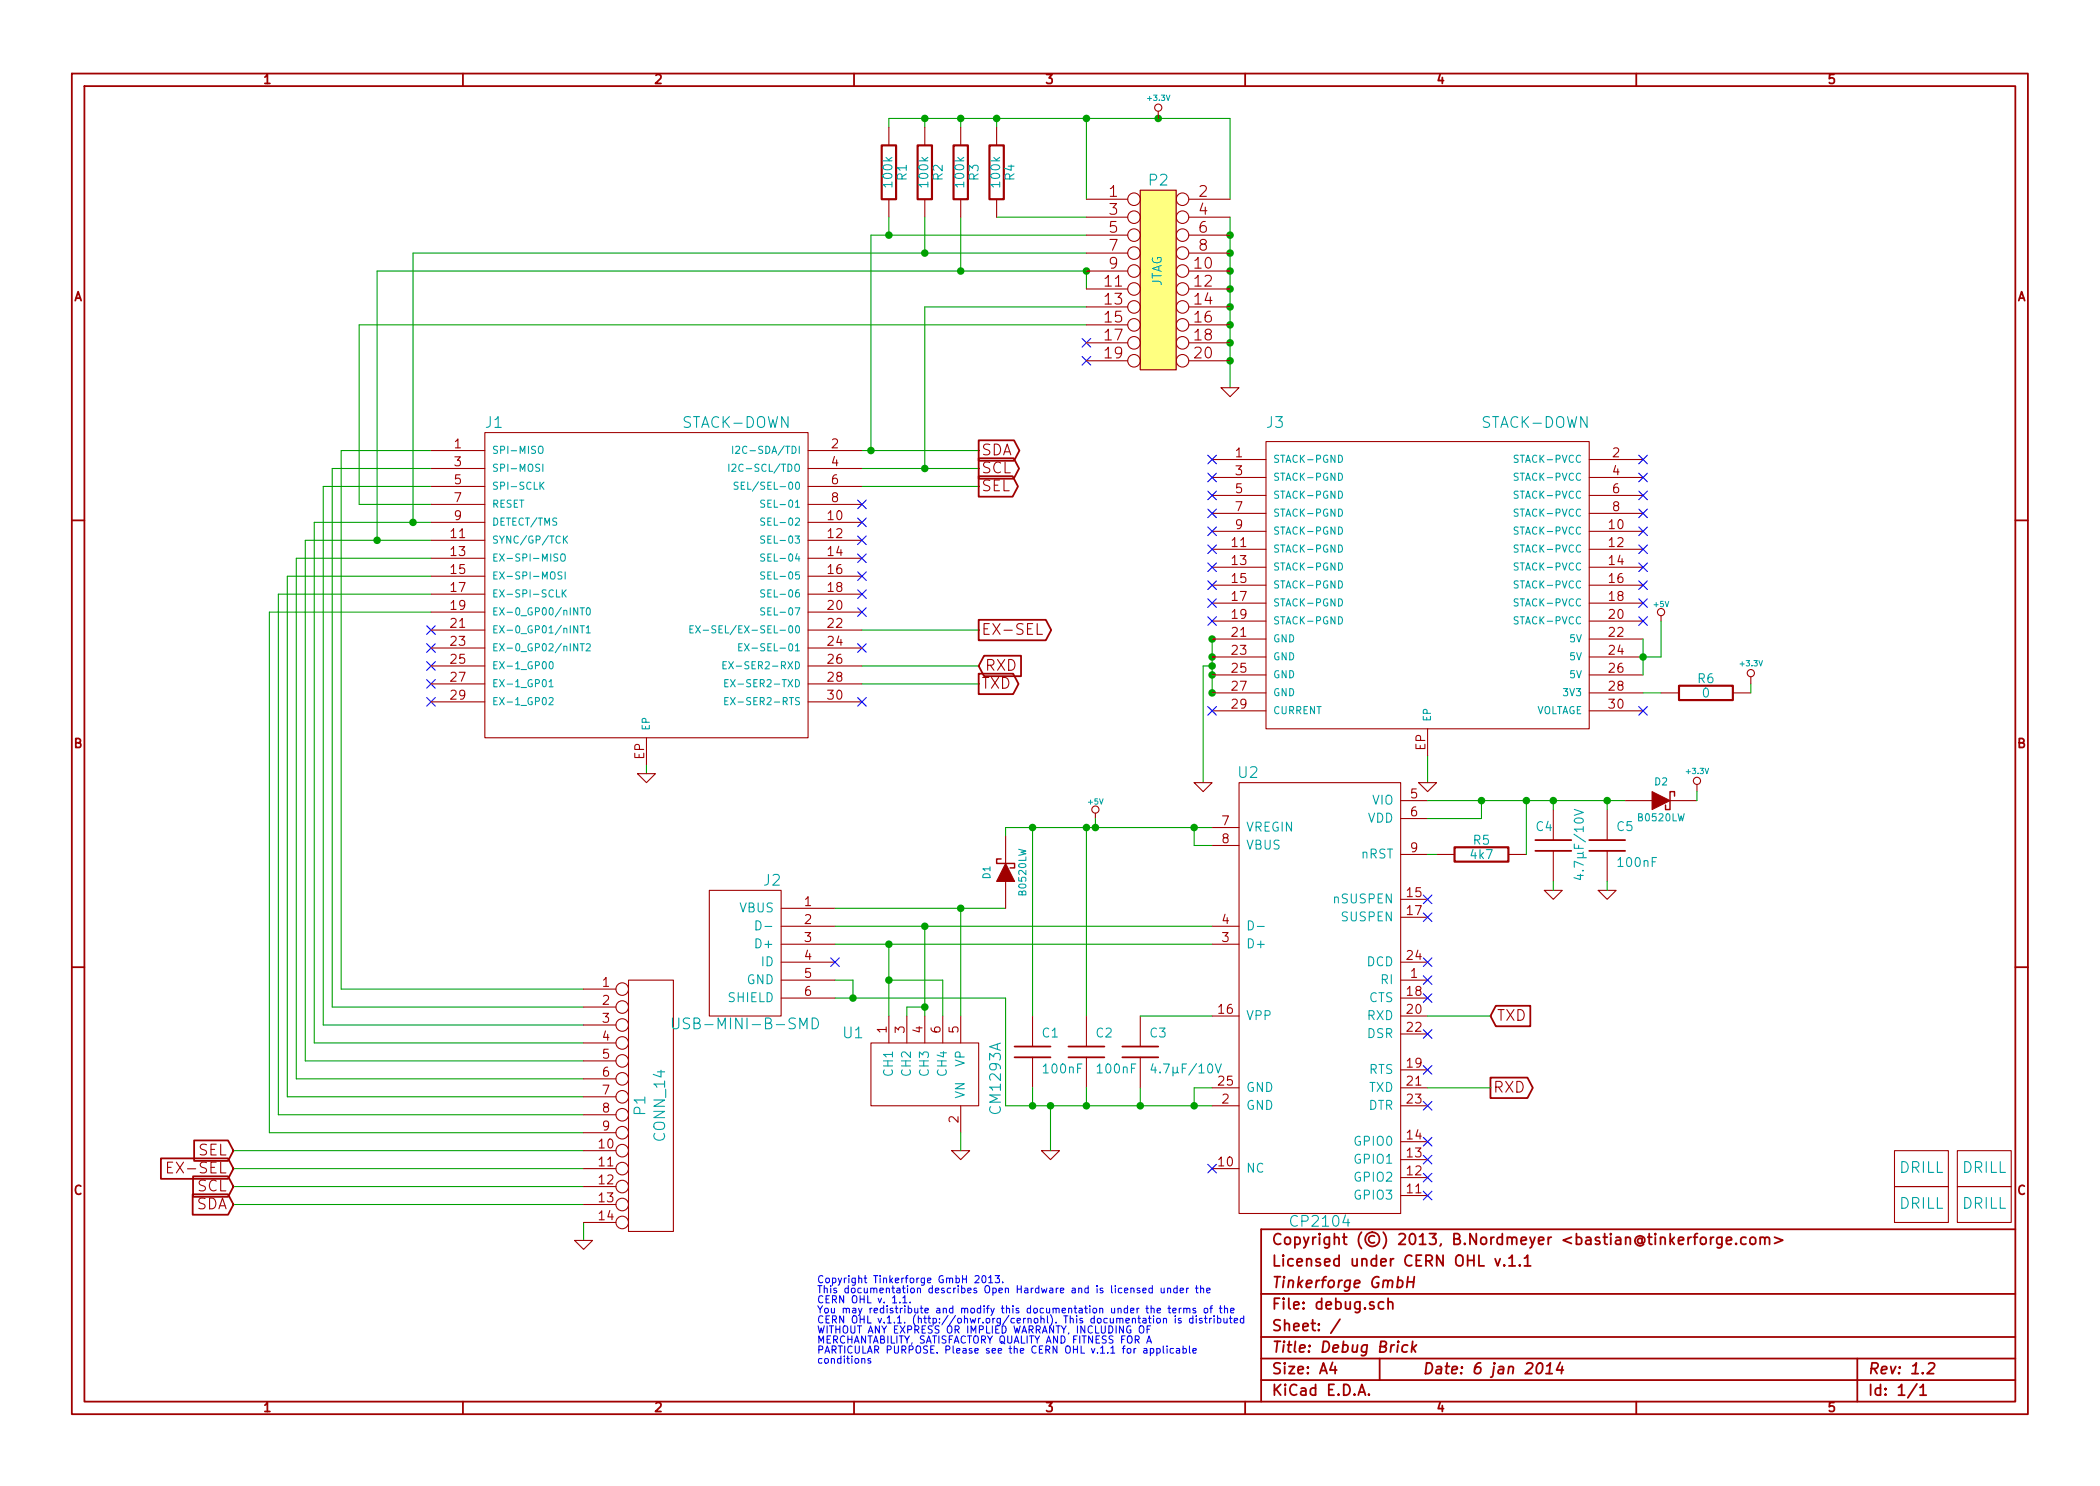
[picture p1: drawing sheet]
<svg xmlns="http://www.w3.org/2000/svg" width="297mm" height="210mm" viewBox="0 0 297 210" stroke-linecap="round" stroke-linejoin="round" font-family="sans-serif">
<g fill="none" stroke="#a00000" stroke-width=".25">
<path d="M10.2 10.4h276.6v189.7h-276.6zM11.9 12.2h273.2v186.1h-273.2zM65.5 10.4v1.8M120.8 10.4v1.8M176.1 10.4v1.8M231.4 10.4v1.8M10.2 73.6h1.7M138.4 67.4h4.8l.8 1.4-.8 1.5h-4.8zM138.4 64.8h5l.7 1.5-.7 1.4h-5zM138.4 62.3h5l.8 1.4-.8 1.5h-5zM285.1 73.6h1.7M138.4 87.7h9.5l.8 1.4-.8 1.5h-9.5z"/>
<path d="M138.4 95.3h4.9l.8 1.5-.8 1.4h-4.9zM139.2 92.8h5.2v2.9h-5.2l-.8-1.5zM217.2 118.9h5M224.8 118.9h5.1M10.2 136.8h1.7M217.2 120.4h5M224.8 120.4h5.1M285.1 136.8h1.7M143.5 149.6h5.1M143.5 148.1h5.1M151.1 149.6h5.1M151.1 148.1h5.1"/>
<path d="M158.7 149.6h5.1M158.7 148.1h5.1M210.8 152.5h5.3l.7 1.4-.7 1.5h-5.3zM211.6 142.3h4.9v2.9h-4.9l-.8-1.4zM22.8 163.9h9.5l.7 1.4-.7 1.5h-9.5zM27.3 169h5l.7 1.4-.7 1.5h-5zM27.3 166.4h5l.7 1.5-.7 1.4h-5zM27.5 161.4h4.8l.7 1.4-.7 1.5h-4.8zM211.5 178.1l.3 1 .4-1M212.8 179h.1l-.1 .1-.1-.1h.1v.1M213.4 178l.5-.4v1.5M213.4 179.1h.9"/>
<path d="M215 179v.1l-.1-.1h.1v.1M215.6 178l.5-.4v1.5M215.6 179.1h.9M239.2 175.1h-.3l-.1 .3M239.5 175.1h.6M240.1 174.5l-.3 .1-.1 .2v1.3M240.6 175.2a.42 .42 0 0 1 .4-.2 .42 .42 0 0 1 .3 .4v.4a.43 .43 0 0 1-.4 .3 .43 .43 0 0 1-.4-.3zM242 175.1v1M242.4 175.1h-.3l-.1 .3M243.6 175.1v1.2a.43 .43 0 0 1-.7 .2M243.6 175.1a.48 .48 0 0 0-.7 .1l-.1 .6a.48 .48 0 0 0 .8 .2M244.2 175.6l.7-.2v-.3h-.5l-.2 .2 .1 .7 .1 .1 .5-.1"/>
<path d="M245.6 175.9v.1v.1l-.1-.1 .1-.1v.2M247 175.1a.48 .48 0 0 0-.7 .1l-.1 .6a.48 .48 0 0 0 .8 .2M247.6 175.2a.42 .42 0 0 1 .4-.2 .42 .42 0 0 1 .3 .4v.4a.43 .43 0 0 1-.4 .3 .43 .43 0 0 1-.4-.3zM249 175.2a.38 .38 0 0 1 .6 .1v.8M249 175.1v1M249.6 175.3a.35 .35 0 0 1 .4-.3 .35 .35 0 0 1 .3 .3v.8M251 175.1l1.2 .4-1.2 .4M285.1 173.9h-106.7v24.4M65.5 198.3v1.8M120.8 198.3v1.8M176.1 198.3v1.8M178.4 183.1h106.7"/>
<path d="M178.4 189.2h106.7M178.4 195.3h106.7M178.4 192.2h106.7M188.5 192.8l-.4 1h1M188.8 193.3v1.1M189.5 186.7l-1.3 1.9M192.1 197.4l.5-1.5 .5 1.5M192.3 197h.7M193.6 197.3h.1l-.1 .1-.1-.1h.1v.1M195.1 192.2v3.1M195.7 184.3a.48 .48 0 0 0-.7 0v.6a.48 .48 0 0 0 .7 .2M196.3 184.3a.38 .38 0 0 1 .7 .1v.8"/>
<path d="M196.3 183.7v1.5M197.7 181.2l.2-.1 .4 .1 .1 .3v.4a.52 .52 0 0 1-.8 .2M197.7 190.3l-.1 1M197.8 189.8l-.1 .1h.1h.1l-.1-.1v.1M199.1 181.4h.9M199.1 190.4a.51 .51 0 0 0-.8 .2v.6a.53 .53 0 0 0 .7 0M199.2 180.6l-.2 1.6M199.8 189.8l-.2 1.5M199.9 190.7l.3 .6M200.1 180.6l-.2 1.6M200.4 190.3l-.7 .6M217.6 193a.35 .35 0 0 1 .3-.2 .35 .35 0 0 1 .3 .3 .87 .87 0 0 1-.6 1.3l-.2-.1a1.14 1.14 0 0 1 .2-1.3z"/>
<path d="M218.7 194.4h.9M218.8 193.3l.5-.5-.2 1.6M220.7 192.8l-.5 1h.9M221 193.3l-.1 1.1M231.4 198.3v1.8M262.7 192.2v6.1M271.1 195.8l-1.3 2M271.6 196.3l.4-.4v1.5M271.6 197.4h.9M272.8 193l.2-.2h.4a.32 .32 0 0 1 .2 .5l-.1 .2-.9 .9h.9"/>
</g>
<g fill="none" stroke="#00f" stroke-width=".15">
<path d="M123.1 192.2h-.2l-.1 .1v.2l.3 .1v.2h-.3M127.7 183.6l.3-.3v1M128.7 184.2v.1M137.9 180.6l.4-.1 .2 .1v.2l-.6 .7h.6M139 180.6l.2-.1a.59 .59 0 0 1-.1 1l-.1-.1-.1-.3zM139.9 180.8l.2-.3v1M140.8 180.5h.6l-.4 .4 .4 .1v.4l-.2 .1-.4-.1M141.8 181.4v.1M161.3 187.6h.3l.1 .2a.68 .68 0 0 1-.1 .8h-.3a.78 .78 0 0 1 0-1zM161.6 182.6l.5-.1v-.2h-.3l-.2 .1 .1 .5h.4M162.2 190l.3-1 .4 1M162.3 189.8h.5"/>
<path d="M162.7 191.4l.3 .1 .2-.2-.1-.5h-.4v1M162.7 187.6h-.4v1M162.8 185.2l.4-.1v.7M162.8 184.8v1M163 182.3h-.4l-.1 .1 .1 .5h.4M163 181.9v1M163.6 191.4l.3 .1 .2-.2-.1-.5h-.4v1M163.7 185.4l.5-.1-.1-.2h-.3l-.1 .1v.5h.4M163.7 186.6h.4v.4l-.1 .1h-.3l-.1-.1zM164.2 182.3l.1 .6h.2l.2-.1M164.5 190.4v.9l.2 .2M164.6 186.6h.3l.1 .6"/>
<path d="M164.6 186.5v.7M164.7 182.3v.6M165.1 190.4v.1M165.1 190.8v.7M165.2 182.3h.3l.1 .6M165.2 182.3v.6M165.2 185.1h.4M165.4 184.8v.8l.2 .2M165.9 185.4l.5-.1-.1-.2h-.3l-.1 .1v.5h.4M166 190.8h-.4l-.1 .2 .1 .4h.4M166.2 186.2v.1M166.2 186.5v.7"/>
<path d="M166.4 190.8h.4l.1 .7M166.5 182.3h-.4l-.1 .1 .1 .5h.4M166.5 181.9v1M166.8 185.1v.7M166.9 191l-.4 .1-.1 .1 .1 .3 .4-.1M166.9 182.6l.5-.1v-.2h-.3l-.2 .1 .1 .5h.4M167.1 186.6l-.3-.1-.1 .2v.1l.4 .1v.2h-.4M167.1 185.1h-.2l-.1 .2M167.3 190.8h.4l.1 .2-.1 .4h-.4M167.3 190.4v1.1M167.4 185.2l.4-.1 .1 .7M167.4 185.1v.7"/>
<path d="M167.8 182.3v.6M167.9 185.2l.1-.1h.2l.1 .7M168.1 182.3h-.2l-.1 .1M168.2 190.4v.9l.2 .2M168.7 186.6h-.4l-.1 .1 .1 .4h.4M168.7 191.1l.5-.1v-.2h-.3l-.2 .1 .1 .5h.4M168.7 186.2v1M169.1 182.3h.4M169.1 185.1h-.2l-.2 .1 .2 .2 .2 .1v.2h-.4M169.2 186.2v.1M169.2 186.5v.7M169.2 181.9v.9l.3 .1"/>
<path d="M169.8 182.3h.4l.1 .6M169.8 181.9v1M170 186.6l-.2-.1-.2 .2 .2 .2h.2v.2h-.4M170.4 186.5h.3M170.4 185.1l.4 .1v.4l-.1 .1h-.3l-.1-.1zM170.5 186.2v.8l.2 .2M170.7 182.6l.5-.1-.1-.2h-.3l-.1 .1v.5h.4M171.1 186.5v.7M171.1 185.1h.4M171.4 186.5l-.2 .1-.1 .1M171.5 184.8l-.2 .1v.9M171.7 186.2v.1"/>
<path d="M171.7 186.5v.7M172.2 186.6h.4l.1 .1-.1 .4h-.4M172.2 186.2v1M172.5 185.1h.3M172.6 184.8v.8l.2 .2M173.1 186.5l.1 .6 .2 .1 .2-.1M173.2 185.2l.4-.1v.7M173.2 184.8v1M173.6 186.5v.7M173.9 186.5h.4M174 186.2v.8l.3 .2M174.1 185.4l.4-.1v-.2h-.3l-.1 .1v.5h.4"/>
<path d="M174.6 186.9l.5-.1-.1-.2-.3-.1-.1 .2v.4h.4M175.9 186.6h-.4l-.1 .1 .1 .4h.4M175.9 186.2v1"/>
</g>
<g fill="none" stroke="#0000c0" stroke-width=".15">
<path d="M153.1 47.9l1.2 1.2M153.1 50.4l1.2 1.3M154.3 47.9l-1.2 1.2M154.3 50.4l-1.2 1.3M121.3 78.4l1.2 1.2M121.3 75.8l1.2 1.3M121.3 73.3l1.2 1.2M121.3 70.8l1.2 1.2M122.5 78.4l-1.2 1.2M122.5 75.8l-1.2 1.3M122.5 73.3l-1.2 1.2M122.5 70.8l-1.2 1.2"/>
<path d="M170.8 64.4l1.3 1.2M170.8 66.9l1.3 1.3M170.8 69.5l1.3 1.2M170.8 72l1.3 1.2M170.8 74.6l1.3 1.2M170.8 77.1l1.3 1.2M170.8 79.6l1.3 1.3M172.1 64.4l-1.3 1.2M172.1 66.9l-1.3 1.3M172.1 69.5l-1.3 1.2M172.1 72l-1.3 1.2M172.1 74.6l-1.3 1.2"/>
<path d="M172.1 77.1l-1.3 1.2M172.1 79.6l-1.3 1.3M231.8 64.4l1.2 1.2M231.8 66.9l1.2 1.3M231.8 69.5l1.2 1.2M231.8 72l1.2 1.2M231.8 74.6l1.2 1.2M231.8 77.1l1.2 1.2M231.8 79.6l1.2 1.3M233 64.4l-1.2 1.2M233 66.9l-1.2 1.3M233 69.5l-1.2 1.2"/>
<path d="M233 72l-1.2 1.2M233 74.6l-1.2 1.2M233 77.1l-1.2 1.2M233 79.6l-1.2 1.3M60.4 88.5l1.2 1.3M60.4 91.1l1.2 1.2M60.4 93.6l1.2 1.2M60.4 96.2l1.2 1.2M60.4 98.7l1.2 1.2M61.6 88.5l-1.2 1.3M61.6 91.1l-1.2 1.2M61.6 93.6l-1.2 1.2"/>
<path d="M61.6 96.2l-1.2 1.2M61.6 98.7l-1.2 1.2M121.3 91.1l1.2 1.2M121.3 98.7l1.2 1.2M121.3 86l1.2 1.2M121.3 83.5l1.2 1.2M121.3 80.9l1.2 1.2M122.5 91.1l-1.2 1.2M122.5 98.7l-1.2 1.2M122.5 86l-1.2 1.2M122.5 83.5l-1.2 1.2M122.5 80.9l-1.2 1.2"/>
<path d="M170.8 82.2l1.3 1.2M170.8 84.7l1.3 1.2M170.8 87.3l1.3 1.2M170.8 100l1.3 1.2M172.1 82.2l-1.3 1.2M172.1 84.7l-1.3 1.2M172.1 87.3l-1.3 1.2M172.1 100l-1.3 1.2M231.8 82.2l1.2 1.2M231.8 84.7l1.2 1.2M231.8 87.3l1.2 1.2M231.8 100l1.2 1.2"/>
<path d="M233 82.2l-1.2 1.2M233 84.7l-1.2 1.2M233 87.3l-1.2 1.2M233 100l-1.2 1.2M117.5 135.5l1.2 1.2M118.7 135.5l-1.2 1.2M201.3 126.6l1.2 1.3M201.3 129.2l1.2 1.2M201.3 138.1l1.2 1.2M201.3 135.5l1.2 1.2M202.5 126.6l-1.2 1.3M202.5 129.2l-1.2 1.2"/>
<path d="M202.5 138.1l-1.2 1.2M202.5 135.5l-1.2 1.2M201.3 140.6l1.2 1.2M201.3 150.8l1.2 1.2M201.3 145.7l1.2 1.2M201.3 155.8l1.2 1.3M202.5 140.6l-1.2 1.2M202.5 150.8l-1.2 1.2M202.5 145.7l-1.2 1.2M202.5 155.8l-1.2 1.3M170.8 164.7l1.3 1.3M172.1 164.7l-1.3 1.3"/>
<path d="M201.3 160.9l1.2 1.2M201.3 163.5l1.2 1.2M201.3 166l1.2 1.2M201.3 168.5l1.2 1.3M202.5 160.9l-1.2 1.2M202.5 163.5l-1.2 1.2M202.5 166l-1.2 1.2M202.5 168.5l-1.2 1.3"/>
</g>
<g fill="none" stroke="#00a000" stroke-width=".15">
<path d="M125.7 18v-1.2h48.3v11.4M130.8 16.8v1.2M135.9 16.8v1.2M141 16.8v1.2M153.7 16.8v11.4M125.7 30.7v2.6M130.8 30.7v5.1M135.9 30.7v7.6M141 30.7h12.7M153.7 35.8h-95.3v38.1M153.7 33.3h-30.5v30.4M174 30.7v24.2"/>
<path d="M153.7 46h-102.9v25.4h10.2M153.7 43.4h-22.9v22.9M153.7 40.9v-2.6h-100.4v38.1M61 66.3h-14v76.2h35.5M61 79h-19.1v73.6h40.6M61 73.9h-16.6v73.7h38.1M61 68.8h-15.3v76.2h36.8M61 63.7h-12.7v76.2h34.2M61 76.4h-17.8v73.7h39.3M121.9 66.3h16.5M121.9 63.7h16.5M121.9 68.8h16.5"/>
<path d="M61 84.1h-21.6v73.6h43.1M61 81.5h-20.4v73.7h41.9M61 86.6h-22.9v73.7h44.4M121.9 89.1h16.5M121.9 94.2h16.5M121.9 96.8h16.5M171.4 94.2h-1.2v16.5M171.4 90.4v7.6M232.4 90.4v5.1M232.4 98h2.5M234.9 87.9v5.1h-2.5M247.6 96.8v1.2"/>
<path d="M91.4 108.2v1.3M146 117.1v26.7M153.7 117.1v26.7M154.9 115.8v1.3M168.9 117.1v2.5h2.5M171.4 117.1h-29.2v1.3M201.9 106.9v3.8M201.9 113.3h28M209.5 113.3v2.5h-7.6M215.9 113.3v7.6M219.7 113.3v1.2M227.3 113.3v1.2"/>
<path d="M240 112v1.3M118.1 133.6h53.3M118.1 128.5h24.1M118.1 138.7h2.5v2.5M118.1 131.1h53.3M125.7 133.6v10.2M125.7 138.7h7.6v5.1M130.8 131.1v12.7M135.9 128.5v15.3M201.9 120.9h1.3M219.7 124.7v1.3M227.3 124.7v1.3"/>
<path d="M118.1 141.2h24.1v15.3h29.2M130.8 142.5h-2.5v1.3M146 153.9v2.6M148.6 156.5v6.3M153.7 153.9v2.6M161.3 143.8h10.1M161.3 153.9v2.6M171.4 153.9h-2.5v2.6M201.9 153.9h8.9M201.9 143.8h8.9M33 165.3h49.5M33 170.4h49.5"/>
<path d="M33 162.8h49.5M33 167.9h49.5M82.5 173v2.5M135.9 160.3v2.5"/>
</g>
<g fill="#00a000" stroke="#00a000" stroke-width=".25">
<circle cx="130.8" cy="66.3" r=".41"/>
<circle cx="53.3" cy="76.4" r=".41"/>
<circle cx="171.4" cy="94.2" r=".41"/>
<circle cx="171.4" cy="93" r=".41"/>
<circle cx="171.4" cy="98" r=".41"/>
<circle cx="125.7" cy="33.3" r=".41"/>
<circle cx="130.8" cy="35.8" r=".41"/>
<circle cx="135.9" cy="38.3" r=".41"/>
<circle cx="163.8" cy="16.8" r=".41"/>
<circle cx="174" cy="51" r=".41"/>
<circle cx="174" cy="35.8" r=".41"/>
<circle cx="174" cy="40.9" r=".41"/>
<circle cx="174" cy="48.5" r=".41"/>
<circle cx="174" cy="46" r=".41"/>
<circle cx="174" cy="43.4" r=".41"/>
<circle cx="174" cy="38.3" r=".41"/>
<circle cx="174" cy="33.3" r=".41"/>
<circle cx="153.7" cy="16.8" r=".41"/>
<circle cx="153.7" cy="38.3" r=".41"/>
<circle cx="141" cy="16.8" r=".41"/>
<circle cx="135.9" cy="16.8" r=".41"/>
<circle cx="130.8" cy="16.8" r=".41"/>
<circle cx="171.4" cy="95.5" r=".41"/>
<circle cx="171.4" cy="90.4" r=".41"/>
<circle cx="58.4" cy="73.9" r=".41"/>
<circle cx="123.2" cy="63.7" r=".41"/>
<circle cx="232.4" cy="93" r=".41"/>
<circle cx="168.9" cy="156.5" r=".41"/>
<circle cx="148.6" cy="156.5" r=".41"/>
<circle cx="161.3" cy="156.5" r=".41"/>
<circle cx="154.9" cy="117.1" r=".41"/>
<circle cx="168.9" cy="117.1" r=".41"/>
<circle cx="146" cy="117.1" r=".41"/>
<circle cx="153.7" cy="117.1" r=".41"/>
<circle cx="153.7" cy="156.5" r=".41"/>
<circle cx="146" cy="156.5" r=".41"/>
<circle cx="209.5" cy="113.3" r=".41"/>
<circle cx="227.3" cy="113.3" r=".41"/>
<circle cx="219.7" cy="113.3" r=".41"/>
<circle cx="215.9" cy="113.3" r=".41"/>
<circle cx="120.6" cy="141.2" r=".41"/>
<circle cx="135.9" cy="128.5" r=".41"/>
<circle cx="130.8" cy="131.1" r=".41"/>
<circle cx="130.8" cy="142.5" r=".41"/>
<circle cx="125.7" cy="133.6" r=".41"/>
<circle cx="125.7" cy="138.7" r=".41"/>
</g>
<g fill="none" stroke="#a00000" stroke-width=".15">
<path d="M125.7 18v2.6M130.8 18v2.6M135.9 18v2.6M141 18v2.6M163.8 15.7v1.1M125.7 28.2v2.5M130.8 28.2v2.5M135.9 28.2v2.5M141 28.2v2.5M153.7 28.2h5.8M153.7 30.7h5.8M153.7 33.3h5.8"/>
<path d="M153.7 35.8h5.8M153.7 38.3h5.8M161.3 26.9h5.1v25.4h-5.1zM168.1 28.2h5.9M168.1 30.7h5.9M168.1 33.3h5.9M168.1 35.8h5.9M168.1 38.3h5.9M153.7 51h5.8M153.7 40.9h5.8M153.7 43.4h5.8M153.7 46h5.8"/>
<path d="M153.7 48.5h5.8M168.1 51h5.9M168.1 40.9h5.9M168.1 43.4h5.9M168.1 46h5.9M168.1 48.5h5.9M172.7 54.9h2.6l-1.3 1.2zM61 63.7h7.6M61 66.3h7.6M61 68.8h7.6M61 71.4h7.6M61 73.9h7.6"/>
<path d="M61 76.4h7.6M61 79h7.6M68.6 61.2h45.7v43.2h-45.7zM114.3 63.7h7.6M114.3 66.3h7.6M114.3 68.8h7.6M114.3 71.4h7.6M114.3 73.9h7.6M114.3 76.4h7.6M114.3 79h7.6M171.4 65h7.7M171.4 67.6h7.7"/>
<path d="M171.4 70.1h7.7M171.4 72.6h7.7M171.4 75.2h7.7M171.4 77.7h7.7M179.1 62.5h45.7v40.6h-45.7zM224.8 65h7.6M224.8 67.6h7.6M224.8 70.1h7.6M224.8 72.6h7.6M224.8 75.2h7.6M224.8 77.7h7.6M61 86.6h7.6"/>
<path d="M61 99.3h7.6M61 89.1h7.6M61 91.7h7.6M61 81.5h7.6M61 94.2h7.6M61 84.1h7.6M61 96.8h7.6M114.3 86.6h7.6M114.3 99.3h7.6M114.3 89.1h7.6M114.3 91.7h7.6M114.3 81.5h7.6"/>
<path d="M114.3 94.2h7.6M114.3 84.1h7.6M114.3 96.8h7.6M146.7 88.2v1.6h.7M171.4 87.9h7.7M171.4 90.4h7.7M171.4 80.3h7.7M171.4 93h7.7M171.4 82.8h7.7M171.4 95.5h7.7M171.4 85.3h7.7M171.4 98h7.7"/>
<path d="M224.8 87.9h7.6M224.8 90.4h7.6M224.8 80.3h7.6M224.8 93h7.6M224.8 82.8h7.6M224.8 95.5h7.6M224.8 85.3h7.6M224.8 98h7.6M234.9 87.1v.8M234.9 98h2.6M245.1 98h2.5M247.6 95.8v1"/>
<path d="M90.2 109.5h2.5l-1.3 1.2zM91.4 104.4v3.8M142.2 118.4v3.8M154.9 115.1v.7M168.9 110.7h2.5l-1.2 1.3zM171.4 100.6h7.7M171.4 117.1h3.9M171.4 119.6h3.9M175.3 110.7h22.8v61h-22.8zM198.1 113.3h3.8M198.1 115.8h3.8M200.7 110.7h2.5l-1.3 1.3z"/>
<path d="M201.9 103.1v3.8M219.7 114.5v4.4M224.8 100.6h7.6M227.3 114.5v4.4M229.9 113.3h3.8M236.2 113.3h3.8M240 111v1M82.5 139.9h4.6M88.9 138.7h6.3v35.5h-6.3zM100.3 126h10.2v17.8h-10.2zM110.5 128.5h7.6M110.5 131.1h7.6"/>
<path d="M110.5 133.6h7.6M110.5 136.1h7.6M110.5 138.7h7.6M142.2 124.7v3.8M171.4 131.1h3.9M171.4 133.6h3.9M198.1 136.1h3.8M198.1 138.7h3.8M198.1 120.9h3.8M198.1 127.2h3.8M198.1 129.8h3.8M203.2 120.9h2.5"/>
<path d="M213.4 120.9h2.5M218.4 126h2.6l-1.3 1.2zM219.7 120.4v4.3M226.1 126h2.5l-1.3 1.2zM227.3 120.4v4.3M82.5 142.5h4.6M82.5 145h4.6M82.5 147.6h4.6M82.5 150.1h4.6M82.5 152.6h4.6M82.5 155.2h4.6M82.5 157.7h4.6"/>
<path d="M110.5 141.2h7.6M123.2 147.6h15.2v8.9h-15.2zM125.7 143.8v3.8M128.3 143.8v3.8M130.8 143.8v3.8M133.3 143.8v3.8M135.9 143.8v3.8M135.9 156.5v3.8M146 143.8v4.3M146 149.6v4.3M153.7 143.8v4.3M153.7 149.6v4.3"/>
<path d="M161.3 143.8v4.3M161.3 149.6v4.3M171.4 156.5h3.9M171.4 143.8h3.9M171.4 153.9h3.9M198.1 141.2h3.8M198.1 156.5h3.8M198.1 143.8h3.8M198.1 153.9h3.8M198.1 146.3h3.8M198.1 151.4h3.8M23.7 165.2h.5"/>
<path d="M24.4 164.4h-.7v1.6h.7M81.3 175.5h2.5l-1.3 1.3zM82.5 160.3h4.6M82.5 162.8h4.6M82.5 165.3h4.6M82.5 167.9h4.6M82.5 170.4h4.6M82.5 173h4.6M134.6 162.8h2.6l-1.3 1.3zM147.3 162.8h2.6l-1.3 1.3zM171.4 165.3h3.9M198.1 169.2h3.8"/>
<path d="M198.1 166.6h3.8M198.1 164.1h3.8M198.1 161.5h3.8M268 167.9h7.6v5.1h-7.6zM268 162.8h7.6v5.1h-7.6zM276.9 167.9h7.6v5.1h-7.6zM276.9 162.8h7.6v5.1h-7.6z"/>
<circle cx="163.8" cy="15.2" r=".51"/>
<circle cx="160.4" cy="30.7" r=".89"/>
<circle cx="160.4" cy="38.3" r=".89"/>
<circle cx="160.4" cy="33.3" r=".89"/>
<circle cx="160.4" cy="28.2" r=".89"/>
<circle cx="160.4" cy="35.8" r=".89"/>
<circle cx="167.3" cy="28.2" r=".89"/>
<circle cx="167.3" cy="33.3" r=".89"/>
<circle cx="167.3" cy="30.7" r=".89"/>
<circle cx="167.3" cy="35.8" r=".89"/>
<circle cx="167.3" cy="38.3" r=".89"/>
<circle cx="160.4" cy="48.5" r=".89"/>
<circle cx="160.4" cy="46" r=".89"/>
<circle cx="160.4" cy="51" r=".89"/>
<circle cx="160.4" cy="40.9" r=".89"/>
<circle cx="160.4" cy="43.4" r=".89"/>
<circle cx="167.3" cy="46" r=".89"/>
<circle cx="167.3" cy="48.5" r=".89"/>
<circle cx="167.3" cy="40.9" r=".89"/>
<circle cx="167.3" cy="51" r=".89"/>
<circle cx="167.3" cy="43.4" r=".89"/>
<circle cx="235" cy="86.6" r=".51"/>
<circle cx="247.7" cy="95.2" r=".51"/>
<circle cx="154.9" cy="114.5" r=".51"/>
<circle cx="240" cy="110.5" r=".51"/>
<circle cx="88" cy="139.9" r=".89"/>
<circle cx="88" cy="147.6" r=".89"/>
<circle cx="88" cy="152.6" r=".89"/>
<circle cx="88" cy="142.5" r=".89"/>
<circle cx="88" cy="145" r=".89"/>
<circle cx="88" cy="155.2" r=".89"/>
<circle cx="88" cy="150.1" r=".89"/>
<circle cx="88" cy="157.7" r=".89"/>
<circle cx="88" cy="165.3" r=".89"/>
<circle cx="88" cy="170.4" r=".89"/>
<circle cx="88" cy="162.8" r=".89"/>
<circle cx="88" cy="173" r=".89"/>
<circle cx="88" cy="167.9" r=".89"/>
<circle cx="88" cy="160.3" r=".89"/>
</g>
<g fill="none" stroke="#00a0a0" stroke-width=".15">
<path d="M76.3 63.2l.3-.1 .2 .2a.68 .68 0 0 1-.2 .9l-.3-.1a.78 .78 0 0 1 0-.9zM76.5 68.7l.4 .5M76.8 65.7v1M76.9 68.2l-.5 .6M78.9 78.4h-.4l-.2 .2 .1 .2 .5 .2v.3l-.2 .1-.4-.1M79.4 78.4h.3l.2 .1a.68 .68 0 0 1-.2 .9l-.3-.1a.78 .78 0 0 1 0-.9zM79.7 75.8v1.1M79.8 76.3l.5 .6M80.3 75.8l-.6 .6M103.1 65.7v1M103.5 65.8l.4-.1 .2 .1v.2l-.6 .7h.6M103.6 63.1v1.1"/>
<path d="M104.1 63.2l.3-.1 .2 .1v.2l-.6 .8h.6M104.4 68.3l-.4-.1-.2 .2 .1 .3 .5 .2v.2l-.2 .1h-.4M104.9 68.7h.3M105.3 68.2h-.4v1h.4M108.2 70.8h-.4l-.2 .2 .1 .2 .4 .2v.3l-.1 .1-.4-.1M108.2 73.3h-.4l-.2 .2 .1 .2 .4 .2v.3l-.1 .1h-.4M108.2 75.9l-.4-.1-.2 .2 .1 .3 .4 .2v.3l-.1 .1-.4-.1M108.2 78.4h-.4l-.2 .2 .1 .2 .4 .2v.3l-.1 .1-.4-.1M189.3 64.4a.51 .51 0 0 1 .6 .5 .51 .51 0 0 1-.6 .5zM189.3 66.9a.51 .51 0 0 1 .6 .6 .51 .51 0 0 1-.6 .5zM189.3 69.5a.51 .51 0 0 1 .6 .5 .51 .51 0 0 1-.6 .5zM189.3 72a.51 .51 0 0 1 .6 .5 .51 .51 0 0 1-.6 .5z"/>
<path d="M189.3 74.6a.51 .51 0 0 1 .6 .5 .51 .51 0 0 1-.6 .5zM189.3 77.1a.51 .51 0 0 1 .6 .5 .51 .51 0 0 1-.6 .5zM189.3 79.6a.51 .51 0 0 1 .6 .6 .51 .51 0 0 1-.6 .5zM77.7 96.5l.3-.3v1M77.7 98.8l.4-.1 .1 .1v.2l-.6 .7h.6M77.7 97.2h.5M77.7 93.7l.3-.1a.59 .59 0 0 1-.1 1l-.2-.1v-.2zM78.7 83.5v1h.5M79.5 81l-.4-.1-.2 .2 .1 .3 .5 .2v.2l-.2 .1h-.4M79.5 83.5v1M79.7 83.9l.4 .6M79.9 80.9v1"/>
<path d="M80.1 83.5l-.6 .5M81.7 88.5v1.1l-.5-1.1v1.1M82.1 88.5h.6M82.1 91.1h.6M82.1 86h.6M82.3 86v1M82.3 88.5v1.1M82.3 91.1v1M82.9 88.8l.3-.3v1.1M82.9 91.2l.4-.1 .2 .1v.2l-.6 .7h.6M82.9 89.6h.6M83 86.1l.3-.1a.59 .59 0 0 1-.1 1l-.2-.1-.1-.3z"/>
<path d="M97.6 89h.3M98.1 88.5h-.5v1.1h.5M98.4 88.5l.7 1.1M99.1 88.5l-.7 1.1M99.5 89.2h.7M102.3 94.1h.3M102.5 99.2h.3M102.5 96.6h.3M102.7 93.6h-.4v1h.4M103 98.7h-.5v1h.5M103 96.2h-.5v1h.5M103.1 93.6l.6 1"/>
<path d="M103.3 98.7l.7 1M103.3 96.2l.7 1M103.7 93.6l-.6 1M104 98.7l-.7 1M104 96.2l-.7 1M104.5 91.6h.3M105 91.1h-.5v1h.5M105.3 91.1l.7 1M106 91.1l-.7 1M108.2 86h-.4l-.2 .2 .1 .2 .4 .2v.3l-.1 .1h-.4M108.2 81l-.4-.1-.2 .2 .1 .3 .4 .2v.2l-.1 .1h-.4M108.2 83.5h-.4l-.2 .2 .1 .2 .4 .2v.3l-.1 .1-.4-.1"/>
<path d="M189.3 82.2a.51 .51 0 0 1 .6 .5 .51 .51 0 0 1-.6 .5zM189.3 84.7a.51 .51 0 0 1 .6 .5 .51 .51 0 0 1-.6 .5zM189.3 87.3a.51 .51 0 0 1 .6 .5 .51 .51 0 0 1-.6 .5zM222.7 114.5l1.3 .5-1.3 .4M106.9 130.3a.66 .66 0 0 1 .7 .5 .66 .66 0 0 1-.4 .8h-.3zM108.2 131.1h1M176.6 130.3a.66 .66 0 0 1 .7 .5 .66 .66 0 0 1-.4 .8h-.3zM177.9 131.1h.9M223.5 123.7v.8l-.9-.3M95.1 144v1.3a.48 .48 0 0 0 .5 .3 .48 .48 0 0 0 .4-.3v-1.3M114.9 144a.77 .77 0 0 1 .9 .8 .77 .77 0 0 1-.9 .8zM163.1 150.5l-.3 .9h.8"/>
<path d="M171.9 150.5l.4 1.3 .4-1.3"/>
</g>
<path d="M124.7 20.6h2v7.6h-2zM129.8 20.6h2v7.6h-2zM134.9 20.6h2v7.6h-2zM140 20.6h2v7.6h-2zM237.5 97h7.6v2.1h-7.6zM205.7 119.9h7.7v2h-7.7z" fill="none" stroke="#a00000" stroke-width=".3"/>
<path d="M161.3 26.9h5.1v25.4h-5.1z" fill="#ffff80" stroke="#ffff80" stroke-width=".25"/>
<g fill="#a00000" stroke="#a00000" stroke-width=".15">
<path d="M233.7 112l2.5 1.3-2.5 1.2z"/>
<path d="M142.2 122.2l1.3 2.5h-2.5z"/>
</g>
<path d="M236.9 112.6v-.6h-.7v2.5h-.6v-.6M141.6 121.5h-.6v.7h2.5v.6h-.6" fill="none" stroke="#a00000" stroke-width=".2"/>
<g font-size="2.1" fill="#a00000">
<text x="156.9" y="27.9">1</text>
<text x="169.6" y="27.9">2</text>
<text x="156.9" y="30.5">3</text>
<text x="156.9" y="33">5</text>
<text x="156.9" y="35.6">7</text>
<text x="169.6" y="30.5">4</text>
<text x="169.6" y="33">6</text>
<text x="169.6" y="35.6">8</text>
<text x="156.3" y="40.6">11</text>
<text x="156.9" y="38.1">9</text>
<text x="169" y="38.1">10</text>
<text x="169" y="40.6">12</text>
<text x="156.3" y="43.2">13</text>
<text x="156.3" y="45.7">15</text>
<text x="169" y="43.2">14</text>
<text x="169" y="45.7">16</text>
<text x="156.3" y="48.3">17</text>
<text x="156.3" y="50.8">19</text>
<text x="169" y="50.8">20</text>
<text x="169" y="48.3">18</text>
<text x="138.8" y="64.5">SDA</text>
<text x="138.8" y="69.6">SEL</text>
<text x="138.8" y="67.1">SCL</text>
<text x="138.8" y="89.9">EX-SEL</text>
<text x="139.3" y="95">RXD</text>
<text x="138.8" y="97.5">TXD</text>
<text x="211.7" y="144.5">TXD</text>
<text x="211.2" y="154.7">RXD</text>
<text x="24.4" y="166.1">EX-SEL</text>
<text x="28" y="163.6">SEL</text>
<text x="27.6" y="171.2">SDA</text>
<text x="27.9" y="168.7">SCL</text>
<text x="179.9" y="179.3">Licensed under CERN OHL v.1.1</text>
<text x="179.9" y="176.2">Copyright (©) 2013, B.Nordmeyer &lt;bastian@tinkerforge.com&gt;</text>
<text x="179.9" y="185.4">File: debug.sch</text>
<text x="179.9" y="182.3">Tinkerforge GmbH</text>
<text x="179.9" y="191.5">Title: Debug Brick</text>
<text x="179.9" y="188.4">Sheet: /</text>
<text x="179.9" y="197.6">KiCad E.D.A.</text>
<text x="179.9" y="194.5">Size: A4</text>
<text x="201.2" y="194.5">Date: 6 jan 2014</text>
<text x="264.2" y="194.5">Rev: 1.2</text>
<text x="264.2" y="197.6">Id: 1/1</text>
</g>
<g font-size="2.1" fill="#00a0a0">
<text x="162.5" y="26.3">P2</text>
<text x="68.7" y="60.6">J1</text>
<text x="96.8" y="60.6">STACK-DOWN</text>
<text x="179.2" y="60.6">J3</text>
<text x="209.8" y="60.6">STACK-DOWN</text>
<text x="175.2" y="110.2">U2</text>
<text x="108" y="125.4">J2</text>
<text x="96.7" y="145.7">USB-MINI-B-SMD</text>
<text x="119.3" y="147">U1</text>
<text x="91.4" y="157.7" transform="rotate(-90 91.4 157.7)">P1</text>
<text x="94.2" y="161.3" transform="rotate(-90 94.2 161.3)">CONN_14</text>
<text x="141.7" y="157.4" transform="rotate(-90 141.7 157.4)">CM1293A</text>
<text x="268.7" y="166">DRILL</text>
<text x="277.5" y="166">DRILL</text>
<text x="182.9" y="173.7">CP2104</text>
<text x="268.7" y="171.1">DRILL</text>
<text x="277.5" y="171.1">DRILL</text>
</g>
<g font-size="1.8" fill="#a00000">
<text x="37.3" y="11.9">1</text>
<text x="92.7" y="11.9">2</text>
<text x="148" y="11.9">3</text>
<text x="203.3" y="11.9">4</text>
<text x="258.6" y="11.9">5</text>
<text x="10.4" y="42.7">A</text>
<text x="285.3" y="42.7">A</text>
<text x="64.3" y="63.5">1</text>
<text x="117.6" y="63.5">2</text>
<text x="174.8" y="64.8">1</text>
<text x="228.1" y="64.8">2</text>
<text x="64.3" y="66">3</text>
<text x="64.3" y="68.6">5</text>
<text x="64.3" y="71.1">7</text>
<text x="117.6" y="66">4</text>
<text x="117.6" y="68.6">6</text>
<text x="117.6" y="71.1">8</text>
<text x="174.8" y="67.3">3</text>
<text x="174.8" y="69.8">5</text>
<text x="228.1" y="67.3">4</text>
<text x="228.1" y="69.8">6</text>
<text x="63.8" y="76.2">11</text>
<text x="64.3" y="73.7">9</text>
<text x="117.1" y="73.7">10</text>
<text x="117.1" y="76.2">12</text>
<text x="174.3" y="77.5">11</text>
<text x="174.8" y="72.4">7</text>
<text x="174.8" y="74.9">9</text>
<text x="227.6" y="74.9">10</text>
<text x="227.6" y="77.5">12</text>
<text x="228.1" y="72.4">8</text>
<text x="63.8" y="78.7">13</text>
<text x="63.8" y="81.3">15</text>
<text x="63.8" y="83.8">17</text>
<text x="117.1" y="78.7">14</text>
<text x="117.1" y="81.3">16</text>
<text x="117.1" y="83.8">18</text>
<text x="174.3" y="80">13</text>
<text x="174.3" y="82.5">15</text>
<text x="227.6" y="80">14</text>
<text x="227.6" y="82.5">16</text>
<text x="63.8" y="88.9">21</text>
<text x="63.8" y="86.4">19</text>
<text x="117.1" y="86.4">20</text>
<text x="117.1" y="88.9">22</text>
<text x="174.3" y="85.1">17</text>
<text x="174.3" y="87.6">19</text>
<text x="227.6" y="87.6">20</text>
<text x="227.6" y="85.1">18</text>
<text x="63.8" y="91.4">23</text>
<text x="63.8" y="94">25</text>
<text x="117.1" y="91.4">24</text>
<text x="117.1" y="94">26</text>
<text x="174.3" y="90.2">21</text>
<text x="174.3" y="92.7">23</text>
<text x="174.3" y="95.2">25</text>
<text x="227.6" y="90.2">22</text>
<text x="227.6" y="92.7">24</text>
<text x="227.6" y="95.2">26</text>
<text x="63.8" y="96.5">27</text>
<text x="63.8" y="99.1">29</text>
<text x="117.1" y="99.1">30</text>
<text x="117.1" y="96.5">28</text>
<text x="174.3" y="97.8">27</text>
<text x="174.3" y="100.3">29</text>
<text x="227.6" y="100.3">30</text>
<text x="227.6" y="97.8">28</text>
<text x="10.4" y="105.9">B</text>
<text x="91.2" y="107.5" transform="rotate(-90 91.2 107.5)">EP</text>
<text x="201.7" y="106.2" transform="rotate(-90 201.7 106.2)">EP</text>
<text x="285.3" y="105.9">B</text>
<text x="199.5" y="113">5</text>
<text x="172.9" y="116.8">7</text>
<text x="172.9" y="119.4">8</text>
<text x="199.5" y="115.6">6</text>
<text x="199.5" y="120.6">9</text>
<text x="113.8" y="128.3">1</text>
<text x="113.8" y="130.8">2</text>
<text x="172.9" y="130.8">4</text>
<text x="199.1" y="127">15</text>
<text x="199.1" y="129.5">17</text>
<text x="113.8" y="133.3">3</text>
<text x="113.8" y="135.9">4</text>
<text x="172.9" y="133.3">3</text>
<text x="199.1" y="135.9">24</text>
<text x="85.2" y="139.7">1</text>
<text x="85.2" y="142.2">2</text>
<text x="113.8" y="138.4">5</text>
<text x="113.8" y="141">6</text>
<text x="172.4" y="143.5">16</text>
<text x="199.1" y="143.5">20</text>
<text x="199.1" y="141">18</text>
<text x="199.5" y="138.4">1</text>
<text x="85.2" y="144.8">3</text>
<text x="85.2" y="147.3">4</text>
<text x="85.2" y="149.9">5</text>
<text x="125.5" y="146.1" transform="rotate(-90 125.5 146.1)">1</text>
<text x="128" y="146.1" transform="rotate(-90 128 146.1)">3</text>
<text x="130.6" y="146.1" transform="rotate(-90 130.6 146.1)">4</text>
<text x="133.1" y="146.1" transform="rotate(-90 133.1 146.1)">6</text>
<text x="135.6" y="146.1" transform="rotate(-90 135.6 146.1)">5</text>
<text x="199.1" y="146">22</text>
<text x="85.2" y="152.4">6</text>
<text x="85.2" y="154.9">7</text>
<text x="172.4" y="153.7">25</text>
<text x="199.1" y="153.7">21</text>
<text x="199.1" y="151.1">19</text>
<text x="85.2" y="157.5">8</text>
<text x="85.2" y="160">9</text>
<text x="135.6" y="158.8" transform="rotate(-90 135.6 158.8)">2</text>
<text x="172.9" y="156.2">2</text>
<text x="199.1" y="156.2">23</text>
<text x="199.1" y="161.3">14</text>
<text x="84.8" y="162.6">10</text>
<text x="84.8" y="165.1">11</text>
<text x="84.8" y="167.6">12</text>
<text x="172.4" y="165.1">10</text>
<text x="199.1" y="166.4">12</text>
<text x="199.1" y="163.8">13</text>
<text x="10.4" y="169.1">C</text>
<text x="84.8" y="170.2">13</text>
<text x="84.8" y="172.7">14</text>
<text x="199.1" y="168.9">11</text>
<text x="285.3" y="169.1">C</text>
<text x="37.3" y="199.8">1</text>
<text x="92.7" y="199.8">2</text>
<text x="148" y="199.8">3</text>
<text x="203.3" y="199.8">4</text>
<text x="258.6" y="199.8">5</text>
</g>
<g font-size="1.8" fill="#00a0a0">
<text x="126.3" y="26.3" transform="rotate(-90 126.3 26.3)">100k</text>
<text x="128.3" y="25.5" transform="rotate(-90 128.3 25.5)">R1</text>
<text x="131.4" y="26.3" transform="rotate(-90 131.4 26.3)">100k</text>
<text x="133.4" y="25.5" transform="rotate(-90 133.4 25.5)">R2</text>
<text x="136.4" y="26.3" transform="rotate(-90 136.4 26.3)">100k</text>
<text x="138.5" y="25.5" transform="rotate(-90 138.5 25.5)">R3</text>
<text x="141.5" y="26.3" transform="rotate(-90 141.5 26.3)">100k</text>
<text x="143.6" y="25.5" transform="rotate(-90 143.6 25.5)">R4</text>
<text x="164.4" y="40.7" transform="rotate(-90 164.4 40.7)">JTAG</text>
<text x="240.2" y="96.7">R6</text>
<text x="240.8" y="98.7">0</text>
<text x="194.1" y="113.9">VIO</text>
<text x="176.3" y="117.7">VREGIN</text>
<text x="193.4" y="116.5">VDD</text>
<text x="208.4" y="119.6">R5</text>
<text x="217.3" y="117.6">C4</text>
<text x="228.7" y="117.6">C5</text>
<text x="176.3" y="120.3">VBUS</text>
<text x="192.5" y="121.5">nRST</text>
<text x="208.1" y="121.6">4k7</text>
<text x="224.1" y="123.7" transform="rotate(-90 224.1 123.7)">4.7µF/10V</text>
<text x="229" y="122.7">100nF</text>
<text x="104.6" y="129.2">VBUS</text>
<text x="188.7" y="127.9">nSUSPEN</text>
<text x="189.8" y="130.4">SUSPEN</text>
<text x="107.2" y="134.2">D+</text>
<text x="107.7" y="136.8">ID</text>
<text x="176.3" y="134.2">D+</text>
<text x="193.3" y="136.8">DCD</text>
<text x="103" y="141.9">SHIELD</text>
<text x="105.5" y="139.3">GND</text>
<text x="193.6" y="141.9">CTS</text>
<text x="195.3" y="139.3">RI</text>
<text x="147.4" y="146.9">C1</text>
<text x="155.1" y="146.9">C2</text>
<text x="162.7" y="146.9">C3</text>
<text x="176.3" y="144.4">VPP</text>
<text x="193.4" y="144.4">RXD</text>
<text x="193.4" y="146.9">DSR</text>
<text x="126.4" y="152.1" transform="rotate(-90 126.4 152.1)">CH1</text>
<text x="128.9" y="152.1" transform="rotate(-90 128.9 152.1)">CH2</text>
<text x="131.4" y="152.1" transform="rotate(-90 131.4 152.1)">CH3</text>
<text x="134" y="152.1" transform="rotate(-90 134 152.1)">CH4</text>
<text x="136.5" y="155.4" transform="rotate(-90 136.5 155.4)">VN</text>
<text x="136.5" y="150.9" transform="rotate(-90 136.5 150.9)">VP</text>
<text x="147.7" y="151.9">100nF</text>
<text x="155.3" y="151.9">100nF</text>
<text x="163.6" y="151.9">4.7µF/10V</text>
<text x="176.3" y="154.6">GND</text>
<text x="193.6" y="154.6">TXD</text>
<text x="193.6" y="152">RTS</text>
<text x="176.3" y="157.1">GND</text>
<text x="193.5" y="157.1">DTR</text>
<text x="176.3" y="166">NC</text>
<text x="191.7" y="167.3">GPIO2</text>
<text x="191.7" y="164.7">GPIO1</text>
<text x="191.7" y="162.2">GPIO0</text>
<text x="191.7" y="169.8">GPIO3</text>
</g>
<g font-size="1.4" fill="#00a0a0">
<text x="69.6" y="64.3">SPI-MISO</text>
<text x="105" y="64.3">I2C-SDA/TDI</text>
<text x="180.1" y="65.5">STACK-PGND</text>
<text x="214.5" y="65.5">STACK-PVCC</text>
<text x="69.6" y="66.8">SPI-MOSI</text>
<text x="69.6" y="69.3">SPI-SCLK</text>
<text x="69.6" y="71.9">RESET</text>
<text x="104.4" y="66.8">I2C-SCL/TDO</text>
<text x="105.3" y="69.3">SEL/SEL-00</text>
<text x="108.5" y="71.9">SEL-01</text>
<text x="180.1" y="68.1">STACK-PGND</text>
<text x="180.1" y="70.6">STACK-PGND</text>
<text x="214.5" y="68.1">STACK-PVCC</text>
<text x="214.5" y="70.6">STACK-PVCC</text>
<text x="69.6" y="74.4">DETECT/TMS</text>
<text x="69.6" y="77">SYNC/GP/TCK</text>
<text x="108.5" y="74.4">SEL-02</text>
<text x="108.5" y="77">SEL-03</text>
<text x="180.1" y="73.1">STACK-PGND</text>
<text x="180.1" y="75.7">STACK-PGND</text>
<text x="214.5" y="73.1">STACK-PVCC</text>
<text x="214.5" y="75.7">STACK-PVCC</text>
<text x="69.6" y="79.5">EX-SPI-MISO</text>
<text x="69.6" y="82">EX-SPI-MOSI</text>
<text x="108.5" y="79.5">SEL-04</text>
<text x="108.5" y="82">SEL-05</text>
<text x="180.1" y="78.2">STACK-PGND</text>
<text x="180.1" y="80.8">STACK-PGND</text>
<text x="180.1" y="83.3">STACK-PGND</text>
<text x="214.5" y="78.2">STACK-PVCC</text>
<text x="214.5" y="80.8">STACK-PVCC</text>
<text x="214.5" y="83.3">STACK-PVCC</text>
<text x="69.6" y="89.7">EX-0_GP01/nINT1</text>
<text x="69.6" y="84.6">EX-SPI-SCLK</text>
<text x="69.6" y="87.1">EX-0_GP00/nINT0</text>
<text x="100.6" y="89.7">EX-SEL/EX-SEL-00</text>
<text x="108.5" y="87.1">SEL-07</text>
<text x="108.5" y="84.6">SEL-06</text>
<text x="180.1" y="85.8">STACK-PGND</text>
<text x="180.1" y="88.4">STACK-PGND</text>
<text x="214.5" y="88.4">STACK-PVCC</text>
<text x="214.5" y="85.8">STACK-PVCC</text>
<text x="69.6" y="92.2">EX-0_GP02/nINT2</text>
<text x="69.6" y="94.7">EX-1_GP00</text>
<text x="103.8" y="94.7">EX-SER2-RXD</text>
<text x="106.1" y="92.2">EX-SEL-01</text>
<text x="180.1" y="90.9">GND</text>
<text x="180.1" y="93.5">GND</text>
<text x="222" y="90.9">5V</text>
<text x="222" y="93.5">5V</text>
<text x="69.6" y="97.3">EX-1_GP01</text>
<text x="69.6" y="99.8">EX-1_GP02</text>
<text x="103.9" y="99.8">EX-SER2-RTS</text>
<text x="103.9" y="97.3">EX-SER2-TXD</text>
<text x="180.1" y="96">GND</text>
<text x="180.1" y="98.5">GND</text>
<text x="180.1" y="101.1">CURRENT</text>
<text x="216.9" y="101.1">VOLTAGE</text>
<text x="221.3" y="98.5">3V3</text>
<text x="222" y="96">5V</text>
<text x="91.9" y="103.4" transform="rotate(-90 91.9 103.4)">EP</text>
<text x="202.4" y="102.1" transform="rotate(-90 202.4 102.1)">EP</text>
<text x="234.1" y="111.2">D2</text>
<text x="231.8" y="116.3">B0520LW</text>
<text x="140.1" y="124.3" transform="rotate(-90 140.1 124.3)">D1</text>
<text x="145.2" y="126.6" transform="rotate(-90 145.2 126.6)">B0520LW</text>
</g>
<g font-size="1.4" fill="#00f">
<text x="115.6" y="181.6">Copyright Tinkerforge GmbH 2013.</text>
<text x="115.6" y="183">This documentation describes Open Hardware and is licensed under the</text>
<text x="115.6" y="184.4">CERN OHL v. 1.1.</text>
<text x="115.6" y="185.9">You may redistribute and modify this documentation under the terms of the</text>
<text x="115.6" y="187.3">CERN OHL v.1.1. (http://ohwr.org/cernohl). This documentation is distributed</text>
<text x="115.6" y="188.7">WITHOUT ANY EXPRESS OR IMPLIED WARRANTY, INCLUDING OF</text>
<text x="115.6" y="190.1">MERCHANTABILITY, SATISFACTORY QUALITY AND FITNESS FOR A</text>
<text x="115.6" y="191.6">PARTICULAR PURPOSE. Please see the CERN OHL v.1.1 for applicable</text>
<text x="115.6" y="193">conditions</text>
</g>
<g font-size="1.1" fill="#00a0a0">
<text x="162.4" y="14.3">+3.3V</text>
<text x="234" y="85.9">+5V</text>
<text x="246.3" y="94.3">+3.3V</text>
<text x="154" y="113.9">+5V</text>
<text x="238.6" y="109.5">+3.3V</text>
</g>
</svg>
